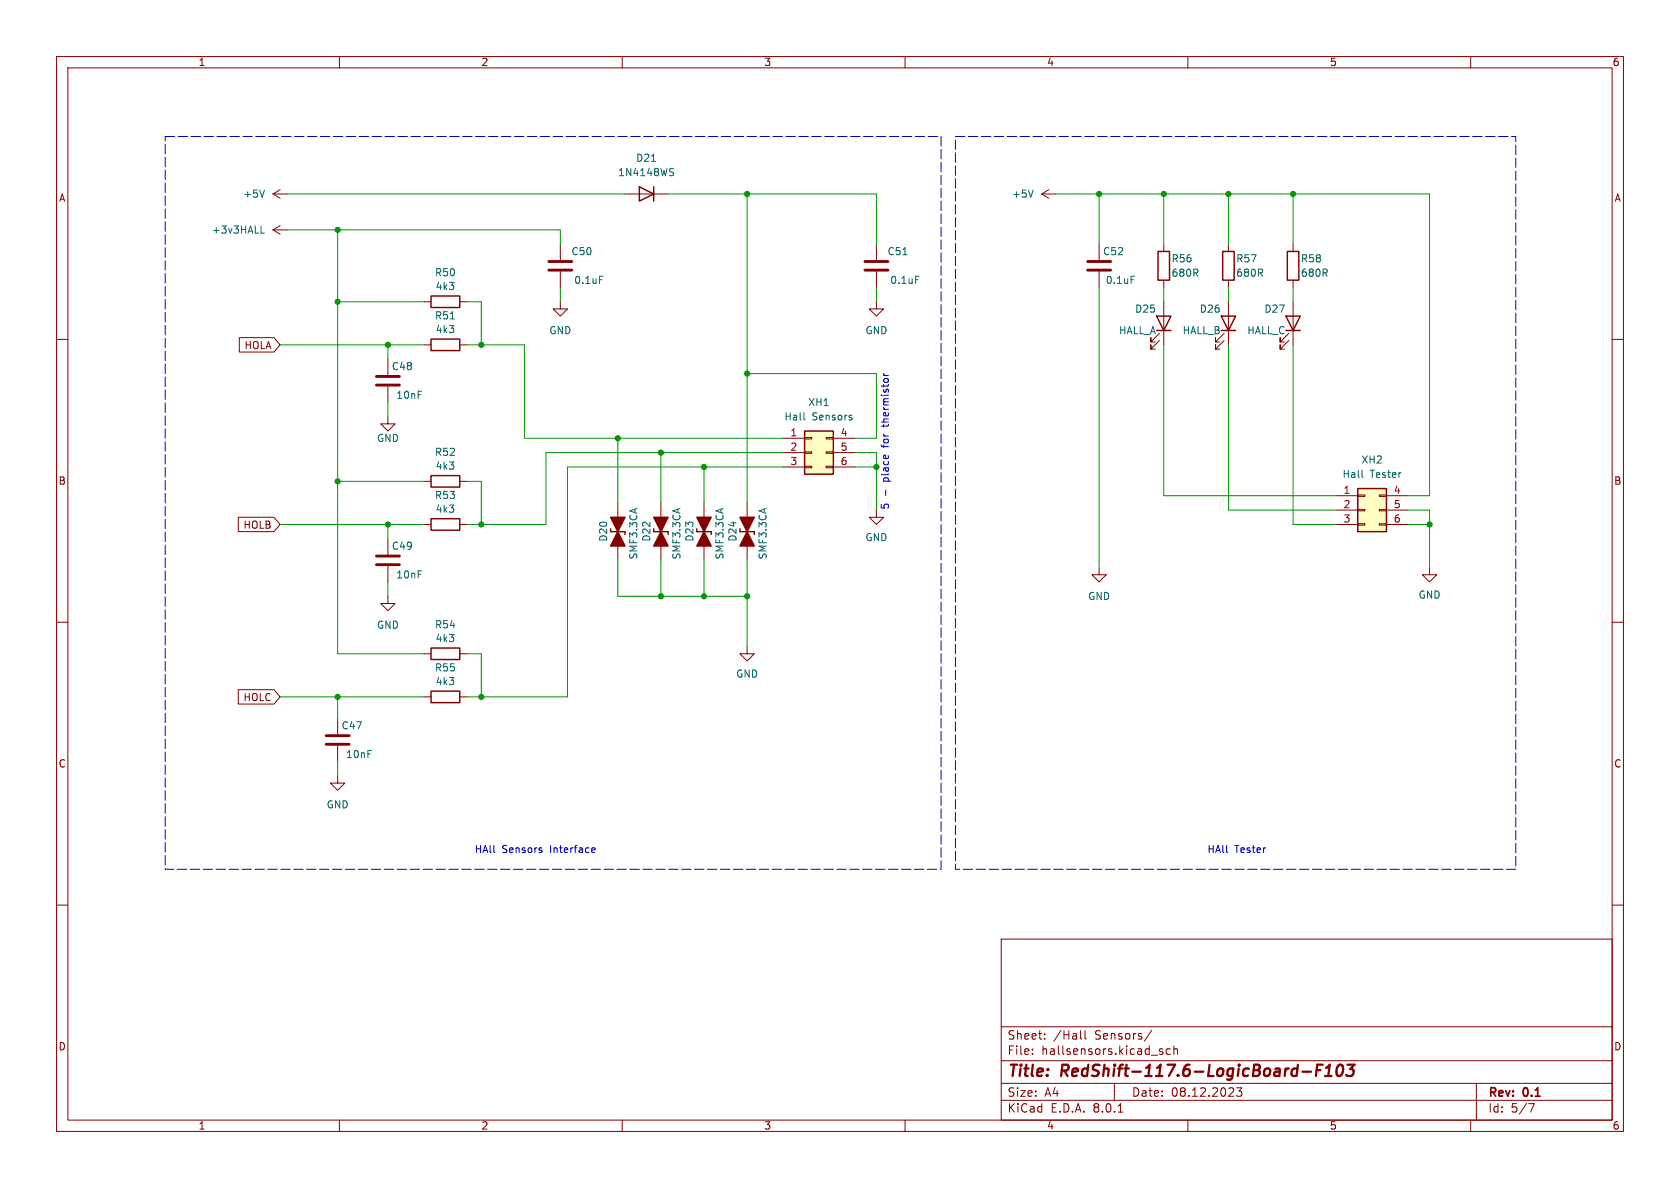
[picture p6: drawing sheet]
<svg xmlns="http://www.w3.org/2000/svg" width="297mm" height="210mm" viewBox="0 0 297 210" stroke-linecap="round" stroke-linejoin="round" font-family="sans-serif">
<g fill="none" stroke="#840000" stroke-width=".18">
<path d="M10 10h277v190h-277zM12 12h273v186h-273zM60 10v2M110 10v2M160 10v2M210 10v2M260 10v2M184.1 34.3l1.3 .8M184.1 34.3h2.6M185.4 33.5l-1.3 .8M10 60h2M74.9 53.3h1.3"/>
<path d="M81.3 53.3h1.2M99.1 53.3v1.3h1.2l-1.2 1.3-1.3-1.3h1.3M99.1 43.2v2.8M99.1 48v2.8M194.3 43.2v2.8M194.3 48v2.8M205 58.9l-1.5 1.6v-.8v.8h.7M205.7 53.3v7.7M216.4 58.9l-1.5 1.6v-.8v.8h.7M217.2 43.2v1.3M217.2 49.5v1.3M217.2 53.3v7.7"/>
<path d="M227.8 58.9l-1.5 1.6v-.8v.8h.8M228.6 53.3v7.7M285 60h2M68.6 73.7v1.2h1.2l-1.2 1.3-1.3-1.3h1.3M68.6 63.5v2.8M68.6 68.3v2.8M74.9 61h1.3M81.3 61h1.2M205 60.2l-1.5 1.5v-.7v.7h.7M216.4 60.2l-1.5 1.5v-.7v.7h.7M227.8 60.2l-1.5 1.5v-.7v.7h.8M68.6 95.3v2.7"/>
<path d="M74.9 92.7h1.3M74.9 85.1h1.3M81.3 92.7h1.2M81.3 85.1h1.2M154.9 90.2v1.2h1.3l-1.3 1.3-1.2-1.3h1.2M10 110h2M68.6 105.4v1.3h1.2l-1.2 1.3-1.3-1.3h1.3M68.6 100.1v2.8M74.9 115.6h1.3M81.3 115.6h1.2M194.3 100.3v1.3h1.3l-1.3 1.3-1.3-1.3h1.3M252.7 100.3v1.3h1.3l-1.3 1.3-1.2-1.3h1.2"/>
<path d="M285 110h2M74.9 123.2h1.3M81.3 123.2h1.2M10 160h2M285 160h2M177 166h108v32h-108zM60 198v2M110 198v2M160 198v2M177 194.5h108M177 191.5h108M177 187.5h108"/>
<path d="M177 181.5h108M182.5 186.3v.1M182.5 185.5v.1M184.7 183.6v.1M184.7 182.8v.1M191 182.2v1.3l.2 .2M191.8 182.2v1.3l.2 .2M197 191.5v3M197.7 196.6h.8M203.6 182.1l-1.3 2M205 185.8l.4 .1 .2 .2-.1 .2-.4 .1M205 185.5h.5"/>
<path d="M206.9 185.5l-.4-.1-.3 .3v.4l.1 .2h.6M207.5 185.5l.2-.1 .4 .1 .1 .9M207.5 184.9v1.5M210 198v2M219.5 192.3l-.5 .6 .5 .1v.7l-.3 .1h-.4l-.2-.1M260 198v2M261 191.5v6.5M270.2 195.1h1l-.6 1.5"/>
</g>
<path d="M232.8 189.2h.6M233.8 188.2h-.9l-.3 2M234.3 190.2h1.1M234.4 188.8l.7-.6-.3 2M236.6 188.4a.46 .46 0 0 1 .5-.2 .46 .46 0 0 1 .3 .4 1.15 1.15 0 0 1-.8 1.6l-.1-.1a1.54 1.54 0 0 1 .1-1.7zM238.2 188.2h1.3l-.8 .8h.3l.2 .2 .1 .6-.2 .2-.3 .2h-.5l-.3-.2" fill="none" stroke="#840000" stroke-width=".4"/>
<path d="M97 47.8h4.1M97 46.2h4.1M192.3 47.8h4M192.3 46.2h4M66.5 68.1h4.1M66.5 66.5h4.1M66.5 99.8h4.1M66.5 98.3h4.1" fill="none" stroke="#840000" stroke-width=".51"/>
<g fill="none" stroke="#840000" stroke-width=".25">
<path d="M76.2 59.9h5.1v2.1h-5.1zM76.2 52.3h5.1v2.1h-5.1zM204.5 55.9h2.5l-1.3 2.5zM204.5 58.4h2.5M215.9 55.9h2.5l-1.2 2.5zM215.9 58.4h2.5M216.2 44.5h2v5h-2zM227.3 55.9h2.6l-1.3 2.5zM227.3 58.4h2.6M76.2 91.7h5.1v2h-5.1zM76.2 84.1h5.1v2h-5.1zM76.2 114.6h5.1v2h-5.1z"/>
<path d="M76.2 122.2h5.1v2h-5.1z"/>
</g>
<path d="M182.6 33.6l-.4 1.3M79.6 56.4h.7M106 48.8h.6M200 48.8h.6" fill="none" stroke="#006464" stroke-width=".18"/>
<path d="M240 86.4h5.1v7.6h-5.1z" fill="#ffffc2"/>
<g fill="none" stroke="#840000" stroke-width=".18">
<path d="M48.3 34.3l1.2 .8M48.3 34.3h2.5M49.5 39.9l-1.2 .7M49.5 33.5l-1.2 .8M48.3 40.6l1.2 .8M48.3 40.6h2.5M154.9 43.2v2.8M154.9 48v2.8M205.7 43.2v1.3M205.7 49.5v1.3M228.6 43.2v1.3M228.6 49.5v1.3"/>
<path d="M236.2 87.6h3.8M236.2 90.2h3.8M236.2 92.7h3.8M240 92.6h1.3v.2h-1.3zM240 90h1.3v.3h-1.3zM240 87.5h1.3v.3h-1.3zM243.8 92.6h1.3v.2h-1.3zM243.8 90h1.3v.3h-1.3zM243.8 87.5h1.3v.3h-1.3zM245.1 87.6h3.8M245.1 90.2h3.8M245.1 92.7h3.8"/>
</g>
<path d="M204.7 44.5h2.1v5h-2.1zM227.6 44.5h2v5h-2zM240 86.4h5.1v7.6h-5.1z" fill="none" stroke="#840000" stroke-width=".25"/>
<path d="M46.8 33.6l-.5 1.3M46.2 41.2h.6M159.6 45h.8M161.9 48.8h.6M240.8 83.1v1.1l.2 .2" fill="none" stroke="#006464" stroke-width=".18"/>
<path d="M152.9 47.8h4.1M152.9 46.2h4.1" fill="none" stroke="#840000" stroke-width=".51"/>
<path d="M142.2 76.2h5.1v7.6h-5.1z" fill="#ffffc2"/>
<g fill="none" stroke="#840000" stroke-width=".18">
<path d="M110.5 34.3h7.6M42.3 59.7h6.1l1.1 1.3-1.1 1.2h-6.1zM154.9 53.3v1.3h1.3l-1.3 1.3-1.2-1.3h1.2M138.4 77.5h3.8M142.2 79.9h1.3v.2h-1.3zM142.2 77.3h1.3v.3h-1.3zM146 79.9h1.3v.2h-1.3zM146 77.3h1.3v.3h-1.3zM147.3 77.5h3.8M42.1 91.4h6.3l1.1 1.3-1.1 1.3h-6.3zM109.2 88.9v2.5M109.2 92.7v2.6"/>
<path d="M109.2 96.5v2.6M116.8 88.9v2.5M116.8 92.7v2.6M116.8 96.5v2.6M124.5 88.9v2.5M124.5 92.7v2.6M124.5 96.5v2.6M132.1 88.9v2.5M132.1 92.7v2.6M132.1 96.5v2.6M138.4 80h3.8M138.4 82.6h3.8"/>
<path d="M142.2 82.4h1.3v.3h-1.3zM146 82.4h1.3v.3h-1.3zM147.3 80h3.8M147.3 82.6h3.8M132.1 114.3v1.3h1.2l-1.2 1.2-1.3-1.2h1.3M42.1 121.9h6.3l1.1 1.3-1.1 1.3h-6.3zM59.7 137.2v1.2h1.3l-1.3 1.3-1.3-1.3h1.3M59.7 127v2.8M59.7 131.8v2.8"/>
</g>
<path d="M113 33l2.6 1.3-2.6 1.3zM115.6 33v2.6M142.2 76.2h5.1v7.6h-5.1zM107.9 94h2.6v.5M115.6 94h2.5v.5M123.2 94h2.5v.5M130.8 94h2.5v.5" fill="none" stroke="#840000" stroke-width=".25"/>
<path d="M115.2 28.5h.7M118.6 30.4l.4 .1 .1 .3-.3 .3h-.3M118.6 29.8l.5 .1M142.1 73v1.1l.2 .1M150.6 73.9v.3" fill="none" stroke="#006464" stroke-width=".18"/>
<g fill="#840000" stroke="#840000" stroke-width=".25">
<path d="M116.8 94l1.3 2.5h-2.5z"/>
<path d="M115.6 91.4h2.5l-1.3 2.6z"/>
<path d="M109.2 94l1.3 2.5h-2.6z"/>
<path d="M107.9 91.4h2.6l-1.3 2.6z"/>
<path d="M132.1 94l1.2 2.5h-2.5z"/>
<path d="M130.8 91.4h2.5l-1.2 2.6z"/>
<path d="M124.5 94l1.2 2.5h-2.5z"/>
<path d="M123.2 91.4h2.5l-1.2 2.6z"/>
</g>
<path d="M57.7 131.6h4M57.7 130h4" fill="none" stroke="#840000" stroke-width=".51"/>
<path d="M156.2 66.4h.9M156.2 66l.3 .4M156.6 86.6v1M95.8 150.4v.3M104.7 150.7h.4M104.7 149.9h.3l.2 .3-.6 .1" fill="none" stroke="#0000c2" stroke-width=".18"/>
<path d="M29.2 24.1h137.2v129.6h-137.2zM168.9 24.1h99.1v129.6h-99.1z" fill="none" stroke="#0000c2" stroke-width=".18" stroke-dasharray="1.7 .6"/>
<g fill="none" stroke="#009600" stroke-width=".18">
<path d="M50.8 34.3h59.7M118.1 34.3h36.8v8.9M132.1 34.3v54.6M186.7 34.3h66v53.3h-3.8M194.3 34.3v8.9M205.7 34.3v8.9M217.2 34.3v8.9M228.6 34.3v8.9M50.8 40.6h48.3v2.6M59.7 40.6v75h15.2M59.7 53.3h15.2M82.5 53.3h2.6v7.7"/>
<path d="M99.1 50.8v2.5M154.9 50.8v2.5M194.3 50.8v49.5M205.7 50.8v2.5M217.2 50.8v2.5M228.6 50.8v2.5M49.5 61h25.4M68.6 61v2.5M68.6 71.1v2.6M82.5 61h10.2v16.5h45.7M109.2 77.5v11.4M132.1 66h22.8v11.5h-3.8"/>
<path d="M205.7 61v26.6h30.5M217.2 61v29.2h19M228.6 61v31.7h7.6M49.5 92.7h25.4M59.7 85.1h15.2M68.6 92.7v2.6M82.5 85.1h2.6v7.6M109.2 99.1v6.3h22.9M116.8 80v8.9M116.8 99.1v6.3M124.5 82.6v6.3M124.5 99.1v6.3"/>
<path d="M132.1 99.1v15.2M138.4 80h-41.9v12.7h-14M138.4 82.6h-38.1v40.6h-17.8M151.1 80h3.8v10.2M151.1 82.6h3.8M248.9 90.2h3.8v10.1M248.9 92.7h3.8M68.6 102.9v2.5M82.5 115.6h2.6v7.6M49.5 123.2h25.4M59.7 123.2v3.8M59.7 134.6v2.6"/>
</g>
<g fill="#009600" stroke="#009600" stroke-width=".18">
<circle cx="68.6" cy="61" r=".46"/>
<circle cx="85.1" cy="61" r=".46"/>
<circle cx="59.7" cy="53.3" r=".46"/>
<circle cx="68.6" cy="92.7" r=".46"/>
<circle cx="59.7" cy="85.1" r=".46"/>
<circle cx="132.1" cy="105.4" r=".46"/>
<circle cx="124.5" cy="105.4" r=".46"/>
<circle cx="116.8" cy="105.4" r=".46"/>
<circle cx="59.7" cy="40.6" r=".46"/>
<circle cx="132.1" cy="34.3" r=".46"/>
<circle cx="132.1" cy="66" r=".46"/>
<circle cx="124.5" cy="82.6" r=".46"/>
<circle cx="154.9" cy="82.6" r=".46"/>
<circle cx="109.2" cy="77.5" r=".46"/>
<circle cx="116.8" cy="80" r=".46"/>
<circle cx="252.7" cy="92.7" r=".46"/>
<circle cx="217.2" cy="34.3" r=".46"/>
<circle cx="228.6" cy="34.3" r=".46"/>
<circle cx="194.3" cy="34.3" r=".46"/>
<circle cx="205.7" cy="34.3" r=".46"/>
<circle cx="59.7" cy="123.2" r=".46"/>
<circle cx="85.1" cy="123.2" r=".46"/>
<circle cx="85.1" cy="92.7" r=".46"/>
</g>
<g font-size="2.8" fill="#840000">
<text x="178" y="190.9">Title:</text>
<text x="187.7" y="190.9">RedShift-117.6-LogicBoard-F103</text>
</g>
<g font-size="2.1" fill="#840000">
<text x="178" y="184">Sheet:</text>
<text x="186.2" y="184">/Hall</text>
<text x="193.6" y="184">Sensors/</text>
<text x="178" y="186.7">File:</text>
<text x="184.1" y="186.7">hallsensors.kicad_sch</text>
<text x="178" y="196.9">KiCad</text>
<text x="178" y="194.1">Size:</text>
<text x="184.7" y="194.1">A4</text>
<text x="185.7" y="196.9">E.D.A.</text>
<text x="193.3" y="196.9">8.0.1</text>
<text x="200" y="194.1">Date:</text>
<text x="207" y="194.1">08.12.2023</text>
<text x="263" y="194.3">Rev:</text>
<text x="263" y="196.9">Id:</text>
<text x="267.1" y="196.9">5/7</text>
<text x="269.4" y="194.3">0.1</text>
</g>
<g font-size="1.8" fill="#840000">
<text x="35" y="11.9">1</text>
<text x="85" y="11.9">2</text>
<text x="135" y="11.9">3</text>
<text x="185" y="11.9">4</text>
<text x="235" y="11.9">5</text>
<text x="285" y="11.9">6</text>
<text x="10.3" y="35.9">A</text>
<text x="285.3" y="35.9">A</text>
<text x="43.1" y="61.9">HOLA</text>
<text x="10.3" y="85.9">B</text>
<text x="285.3" y="85.9">B</text>
<text x="42.9" y="93.7">HOLB</text>
<text x="42.9" y="124.1">HOLC</text>
<text x="10.3" y="135.9">C</text>
<text x="285.3" y="135.9">C</text>
<text x="10.3" y="185.9">D</text>
<text x="285.3" y="185.9">D</text>
<text x="35" y="199.9">1</text>
<text x="85" y="199.9">2</text>
<text x="135" y="199.9">3</text>
<text x="185" y="199.9">4</text>
<text x="235" y="199.9">5</text>
<text x="285" y="199.9">6</text>
</g>
<g font-size="1.8" fill="#006464">
<text x="112.4" y="28.8">D21</text>
<text x="42.9" y="35.2">+5V</text>
<text x="109.2" y="31.3">1N4148WS</text>
<text x="178.8" y="35.2">+5V</text>
<text x="37.3" y="41.5">+3v3HALL</text>
<text x="100.9" y="45.3">C50</text>
<text x="156.8" y="45.3">C51</text>
<text x="194.9" y="45.3">C52</text>
<text x="207" y="46.6">R56</text>
<text x="218.4" y="46.6">R57</text>
<text x="229.9" y="46.6">R58</text>
<text x="76.8" y="49">R50</text>
<text x="76.9" y="51.5">4k3</text>
<text x="101.4" y="50.4">0.1uF</text>
<text x="157.3" y="50.4">0.1uF</text>
<text x="195.4" y="50.4">0.1uF</text>
<text x="207" y="49.1">680R</text>
<text x="218.4" y="49.1">680R</text>
<text x="229.9" y="49.1">680R</text>
<text x="76.8" y="56.7">R51</text>
<text x="76.9" y="59.1">4k3</text>
<text x="97" y="59.3">GND</text>
<text x="152.9" y="59.3">GND</text>
<text x="197.7" y="59.3">HALL_A</text>
<text x="200.6" y="55.5">D25</text>
<text x="209" y="59.3">HALL_B</text>
<text x="212" y="55.5">D26</text>
<text x="220.4" y="59.3">HALL_C</text>
<text x="223.4" y="55.5">D27</text>
<text x="69.2" y="65.6">C48</text>
<text x="70" y="70.7">10nF</text>
<text x="142.8" y="72">XH1</text>
<text x="138.6" y="74.5">Hall</text>
<text x="143.6" y="74.5">Sensors</text>
<text x="66.5" y="78.3">GND</text>
<text x="76.8" y="80.8">R52</text>
<text x="76.9" y="83.2">4k3</text>
<text x="240.6" y="82.1">XH2</text>
<text x="76.8" y="88.4">R53</text>
<text x="237.2" y="84.7">Hall</text>
<text x="242.2" y="84.7">Tester</text>
<text x="76.9" y="90.8">4k3</text>
<text x="107.5" y="95.8" transform="rotate(-90 107.5 95.8)">D20</text>
<text x="115.2" y="95.8" transform="rotate(-90 115.2 95.8)">D22</text>
<text x="122.8" y="95.8" transform="rotate(-90 122.8 95.8)">D23</text>
<text x="130.4" y="95.8" transform="rotate(-90 130.4 95.8)">D24</text>
<text x="152.9" y="95.9">GND</text>
<text x="69.2" y="97.4">C49</text>
<text x="112.9" y="99" transform="rotate(-90 112.9 99)">SMF3.3CA</text>
<text x="120.5" y="99" transform="rotate(-90 120.5 99)">SMF3.3CA</text>
<text x="128.1" y="99" transform="rotate(-90 128.1 99)">SMF3.3CA</text>
<text x="135.7" y="99" transform="rotate(-90 135.7 99)">SMF3.3CA</text>
<text x="70" y="102.5">10nF</text>
<text x="192.3" y="106.3">GND</text>
<text x="250.7" y="106">GND</text>
<text x="66.5" y="111.4">GND</text>
<text x="76.8" y="111.3">R54</text>
<text x="76.9" y="113.7">4k3</text>
<text x="76.8" y="118.9">R55</text>
<text x="130" y="120">GND</text>
<text x="76.9" y="121.3">4k3</text>
<text x="60.3" y="129.1">C47</text>
<text x="61.1" y="134.2">10nF</text>
<text x="57.7" y="143.1">GND</text>
</g>
<g font-size="1.8" fill="#a90000">
<text x="139.6" y="77.2">1</text>
<text x="148.5" y="77.2">4</text>
<text x="139.6" y="79.8">2</text>
<text x="139.6" y="82.3">3</text>
<text x="148.5" y="79.8">5</text>
<text x="148.5" y="82.3">6</text>
<text x="237.4" y="87.4">1</text>
<text x="237.4" y="89.9">2</text>
<text x="246.3" y="87.4">4</text>
<text x="246.3" y="89.9">5</text>
<text x="237.4" y="92.5">3</text>
<text x="246.3" y="92.5">6</text>
</g>
<g font-size="1.8" fill="#0000c2">
<text x="157.2" y="74.9" transform="rotate(-90 157.2 74.9)">thermistor</text>
<text x="157.2" y="78.7" transform="rotate(-90 157.2 78.7)">for</text>
<text x="157.2" y="85.1" transform="rotate(-90 157.2 85.1)">place</text>
<text x="157.2" y="90.2" transform="rotate(-90 157.2 90.2)">5</text>
<text x="83.8" y="150.9">HAll</text>
<text x="88.7" y="150.9">Sensors</text>
<text x="97.3" y="150.9">Interface</text>
<text x="213.4" y="150.9">HAll</text>
<text x="218.3" y="150.9">Tester</text>
</g>
</svg>
